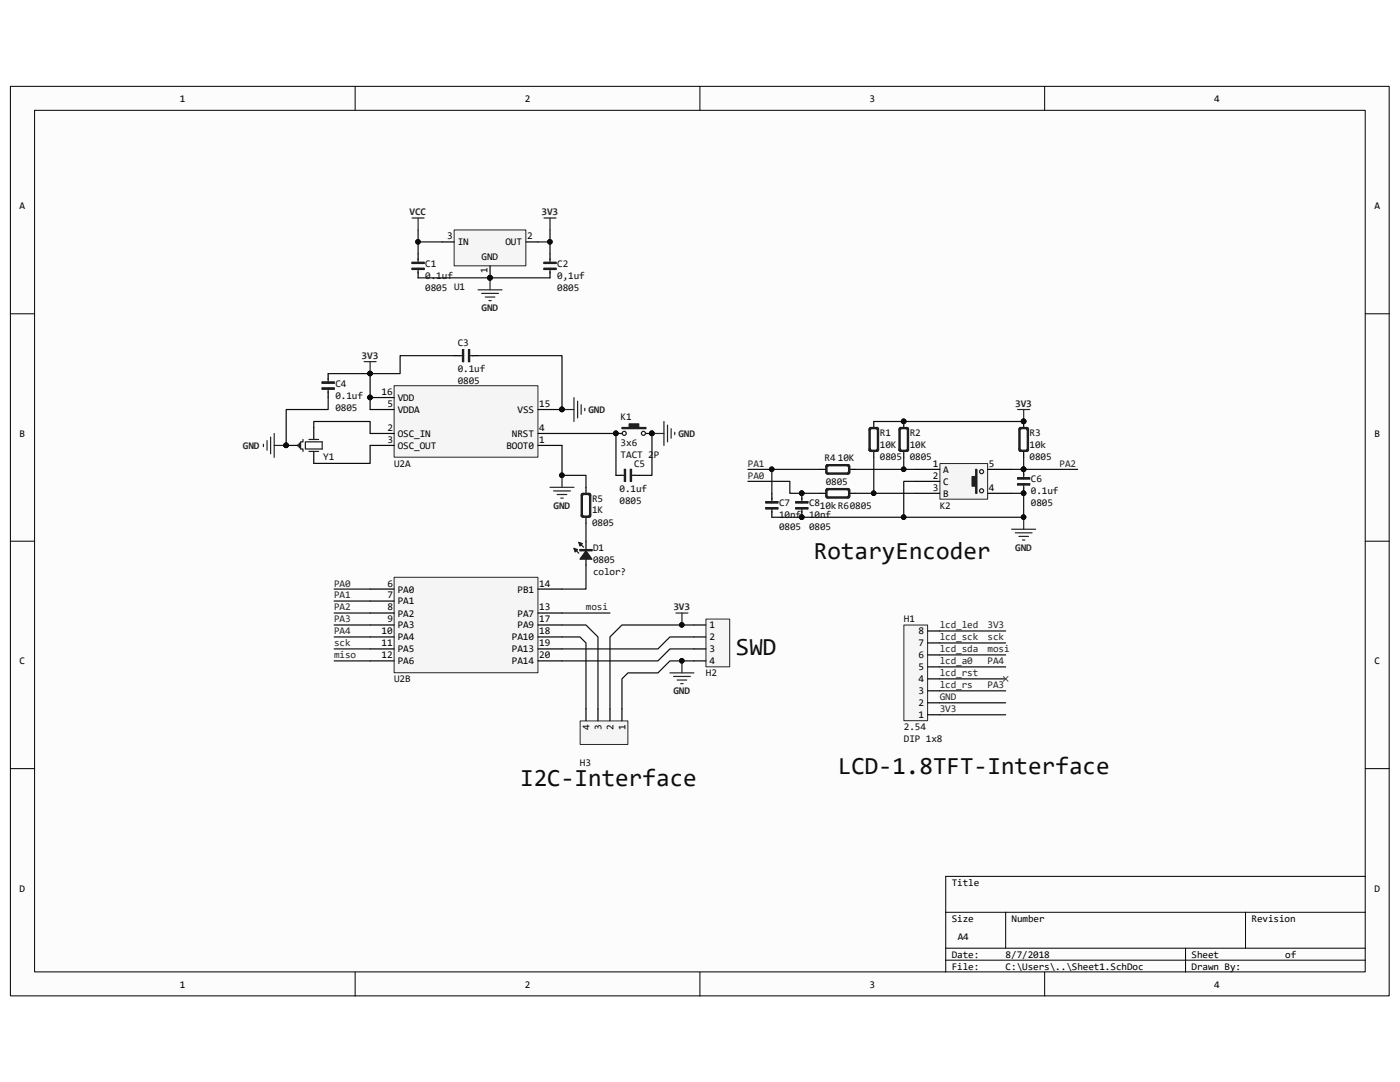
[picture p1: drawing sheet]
<svg xmlns="http://www.w3.org/2000/svg" width="279mm" height="216mm" viewBox="0 0 279 216" stroke-linecap="round" stroke-linejoin="round" font-family="sans-serif">
<path d="M2.1 17.3h275.1v181.4h-275.1z" fill="#fcfcfc"/>
<path d="M2.1 17.2h275.1v181.5h-275.1z" fill="none" stroke="#000" stroke-width=".2"/>
<path d="M6.9 22.1h265.6v171.8h-265.6z" fill="#fcfcfc"/>
<g fill="none" stroke="#000" stroke-width=".2">
<path d="M70.9 17.2v4.8M139.7 17.2v4.8M208.5 17.2v4.8M6.9 22h265.6v171.9h-265.6zM2.1 62.6h4.8M272.5 62.6h4.8M2.1 108h4.8M272.5 108h4.8M2.1 153.4h4.8M272.5 153.4h4.8M272.5 174.9h-83.8v19.1M70.9 194v4.8"/>
<path d="M139.7 194v4.8M188.7 182h83.8M188.7 189.2h83.8M188.7 191.6h83.8M200.7 182v7.2M208.5 194v4.8M236.6 189.2v4.8M248.6 182v7.2"/>
</g>
<path d="M78.7 77h28.7v14.2h-28.7z" fill="#f5f5f5"/>
<path d="M78.7 77h28.7v14.2h-28.7z" fill="none" stroke="#262626" stroke-width=".2"/>
<path d="M73.9 79.3h4.8M73.9 88.9h4.8M73.9 86.5h4.8M73.9 81.7h4.8M107.4 88.9h4.8M107.4 86.5h4.8M107.4 81.7h4.8" fill="none" stroke="#000" stroke-width=".24"/>
<g fill="#0e0e0e" stroke="#0e0e0e" stroke-width=".2">
<circle cx="112.1" cy="81.7" r=".45"/>
<circle cx="73.8" cy="79.3" r=".45"/>
</g>
<path d="M78.7 115.2h28.7v19h-28.7z" fill="#f5f5f5"/>
<path d="M78.7 115.2h28.7v19h-28.7z" fill="none" stroke="#262626" stroke-width=".2"/>
<g fill="none" stroke="#000" stroke-width=".24">
<path d="M57.1 88.9h2.4M62.6 85.3v2.4M62.6 90.1v2.4M163.6 93.7h1.2M163.6 98.4h1.2M169.6 93.7h1.2M169.6 98.4h1.2M174.4 84.1v1.2M174.4 90.1v1.2M180.4 84.1v1.2M180.4 90.1v1.2M204.3 84.1v1.2"/>
<path d="M204.3 90.1v1.2M73.9 117.5h4.8M73.9 119.9h4.8M107.4 117.5h4.8M73.9 122.3h4.8M73.9 124.7h4.8M73.9 127.1h4.8M73.9 129.5h4.8M73.9 131.9h4.8M107.4 122.3h4.8M107.4 124.7h4.8M107.4 127.1h4.8"/>
<path d="M107.4 129.5h4.8M107.4 131.9h4.8"/>
</g>
<g fill="none" stroke="#1c1c1c" stroke-width=".24">
<path d="M59.5 88.6v.5M59.7 88.4v1M60.5 87.7v.5h-.5v1.4h.5v.5M60.9 88.2h3.4v1.4h-3.4zM61.7 90.1h1.9M61.7 87.7h1.9M164.8 92.9l.2-.2h4.4l.2 .2v1.5l-.2 .2h-4.4l-.2-.2zM164.8 97.7l.2-.2h4.4l.2 .2v1.5l-.2 .2h-4.4l-.2-.2zM164.8 94.1l.5 .5M164.8 98.9l.5 .5M164.9 92.8h4.6v1.7h-4.6zM164.9 97.6h4.6v1.7h-4.6z"/>
<path d="M165 93.2l.3-.3h3.8l.3 .3v.9l-.3 .3h-3.8l-.3-.3zM165 98l.3-.3h3.8l.3 .3v.9l-.3 .3h-3.8l-.3-.3zM165.3 92.7l-.5 .5M165.3 97.5l-.5 .5M169.1 92.7l.5 .5M169.1 97.5l.5 .5M169.6 94.1l-.5 .5M169.6 98.9l-.5 .5M173.4 89.6l.5 .5M173.4 85.5l.3-.2h1.4l.2 .2v4.3l-.2 .3h-1.4l-.3-.3zM173.5 85.4h1.7v4.6h-1.7zM173.9 85.5h1l.2 .3v3.8l-.2 .2h-1l-.2-.2v-3.8z"/>
<path d="M173.9 85.3l-.5 .5M174.9 85.3l.4 .5M175.3 89.6l-.4 .5M179.4 85.5l.2-.2h1.5l.2 .2v4.3l-.2 .3h-1.5l-.2-.3zM179.4 89.6l.5 .5M179.5 85.4h1.7v4.6h-1.7zM179.9 85.5h.9l.3 .3v3.8l-.3 .2h-.9l-.3-.2v-3.8zM179.9 85.3l-.5 .5M180.8 85.3l.5 .5M181.3 89.6l-.5 .5M203.3 85.5l.3-.2h1.4l.3 .2v4.3l-.3 .3h-1.4l-.3-.3zM203.3 89.6l.5 .5"/>
<path d="M203.5 85.4h1.6v4.6h-1.6zM203.8 85.5h1l.2 .3v3.8l-.2 .2h-1l-.2-.2v-3.8zM203.8 85.3l-.5 .5M204.8 85.3l.5 .5M205.3 89.6l-.5 .5"/>
</g>
<g fill="#0e0e0e" stroke="#0e0e0e" stroke-width=".2">
<circle cx="57.1" cy="88.9" r=".45"/>
<circle cx="204.3" cy="84.1" r=".45"/>
<circle cx="180.3" cy="84.1" r=".45"/>
</g>
<path d="M62.6 85.3v-1.2h11.3v2.4M73.9 88.9v3.6h-11.3" fill="none" stroke="#0e0e0e" stroke-width=".24"/>
<path d="M52.6 88.6v.5M53.3 87.9v1.9M54 87.2v3.4M54.7 86.5v4.8M54.7 88.9h2.4" fill="none" stroke="#262626" stroke-width=".24"/>
<path d="M187.6 92.5h9.5v7.1h-9.5z" fill="#f5f5f5"/>
<path d="M187.6 92.5h9.5v7.1h-9.5z" fill="none" stroke="#262626" stroke-width=".2"/>
<path d="M182.8 93.7h4.7M182.8 96h4.7M182.8 98.4h4.7M197.1 93.7h4.8" fill="none" stroke="#000" stroke-width=".24"/>
<path d="M194.7 93.7h.3v4.7h-.3v-1.4h-.7v-1.9h.7z" fill-rule="evenodd" fill="#1c1c1c"/>
<g fill="none" stroke="#1c1c1c" stroke-width=".24">
<path d="M194.7 93.7h.3v4.7h-.3v-1.4h-.7v-1.9h.7z"/>
<circle cx="195.9" cy="94.1" r=".41"/>
<circle cx="195.9" cy="97.9" r=".41"/>
</g>
<path d="M197.1 98.4h4.8" fill="none" stroke="#000" stroke-width=".24"/>
<path d="M90.7 45.9h14.2v7.1h-14.2z" fill="#f5f5f5"/>
<path d="M90.6 45.9h14.3v7.1h-14.3z" fill="none" stroke="#262626" stroke-width=".2"/>
<g fill="none" stroke="#000" stroke-width=".24">
<path d="M83.4 50.7v1.2M83.4 54.2v1.2M88.2 48.3h2.4M97.8 53.1v2.3M105 48.3h2.4M109.8 50.7v1.2M109.8 54.2v1.2M65.5 74.6v1.1M65.5 78.1v1.2M90.6 71h1.2M94.2 71h1.2M122.9 94.9h1.2"/>
<path d="M122.9 86.5h1.2M126.5 94.9h1.2M128.9 86.5h1.2M154 98.4v1.2M160 98.4v1.2M204.3 93.7v1.2M204.3 97.2v1.2M154 102v1.2M160 102v1.2"/>
</g>
<g fill="#0e0e0e" stroke="#0e0e0e" stroke-width=".2">
<circle cx="97.8" cy="55.4" r=".45"/>
<circle cx="204.3" cy="98.4" r=".45"/>
<circle cx="204.3" cy="93.6" r=".45"/>
<circle cx="160" cy="103.2" r=".45"/>
<circle cx="160" cy="98.4" r=".45"/>
<circle cx="204.3" cy="103.2" r=".45"/>
<circle cx="204.3" cy="84.1" r=".45"/>
<circle cx="180.3" cy="84.1" r=".45"/>
<circle cx="180.3" cy="93.6" r=".45"/>
<circle cx="174.4" cy="98.4" r=".45"/>
<circle cx="180.3" cy="103.2" r=".45"/>
<circle cx="154" cy="93.6" r=".45"/>
<circle cx="109.7" cy="48.3" r=".45"/>
<circle cx="83.4" cy="48.3" r=".45"/>
<circle cx="73.8" cy="74.5" r=".45"/>
<circle cx="112.1" cy="81.7" r=".45"/>
<circle cx="73.8" cy="79.3" r=".45"/>
<circle cx="57.1" cy="88.9" r=".45"/>
<circle cx="112.1" cy="94.8" r=".45"/>
<circle cx="122.9" cy="86.5" r=".45"/>
<circle cx="130.1" cy="86.5" r=".45"/>
</g>
<g fill="none" stroke="#1c1c1c" stroke-width=".24">
<path d="M82.2 52.3h2.4v.3h-2.4zM82.2 53.5h2.4v.3h-2.4zM83.4 51.6v1M83.4 53.5v1M108.6 52.3h2.4v.3h-2.4zM108.6 53.5h2.4v.3h-2.4zM109.8 51.6v1M109.8 53.5v1M64.3 77.4h2.4v.3h-2.4zM64.3 76.2h2.4v.3h-2.4zM65.5 75.5v1M65.5 77.4v1"/>
<path d="M91.6 71h.9M92.3 69.8h.2v2.4h-.2zM93.5 69.8h.2v2.4h-.2zM93.5 71h1M123.9 94.9h.9M124.6 93.7h.2v2.3h-.2zM125.8 93.7h.2v2.3h-.2zM125.8 94.9h1M154 99.4v.9M160 99.4v.9M203.1 95.3h2.4v.3h-2.4zM203.1 96.5h2.4v.3h-2.4z"/>
<path d="M204.3 94.6v1M204.3 96.5v1M152.8 100.1h2.4v.2h-2.4zM152.8 101.3h2.4v.2h-2.4zM154 101.3v1M158.8 100.1h2.4v.2h-2.4zM158.8 101.3h2.4v.2h-2.4zM160 101.3v1"/>
</g>
<g fill="none" stroke="#1c1c1c" stroke-width=".2">
<path d="M82.3 53.6h2.3v.2h-2.3zM82.3 52.4h2.3v.1h-2.3zM82.3 53.7h2.3M82.3 52.5h2.3M108.6 53.6h2.4v.2h-2.4zM108.6 52.4h2.4v.1h-2.4zM108.6 53.7h2.4M108.6 52.5h2.4M64.3 76.2h2.4v.3h-2.4zM64.3 77.4h2.4v.2h-2.4zM64.3 76.4h2.4M64.3 77.6h2.4"/>
<path d="M92.3 69.8h.2v2.3h-.2zM92.4 69.8v2.3M93.5 69.8h.2v2.3h-.2zM93.6 69.8v2.3M124.6 93.7h.2v2.3h-.2zM124.7 93.7v2.3M125.8 93.7h.2v2.3h-.2zM125.9 93.7v2.3M203.1 96.6h2.3v.1h-2.3zM203.1 95.3h2.3v.2h-2.3zM203.2 96.7h2.2M203.2 95.5h2.2"/>
<path d="M152.9 101.3h2.3v.2h-2.3zM152.9 100.1h2.3v.2h-2.3zM152.9 101.4h2.3M152.9 100.2h2.3M158.8 101.3h2.4v.2h-2.4zM158.8 100.1h2.4v.2h-2.4zM158.9 101.4h2.3M158.9 100.2h2.3"/>
</g>
<g fill="none" stroke="#0e0e0e" stroke-width=".24">
<path d="M83.4 55.4h26.4M83.4 45.9v2.4M88.2 48.3h-4.8v2.4M109.8 45.9v2.4h-2.4M109.8 48.3v2.4M65.5 79.3v2.4h-8.4v7.2M65.5 74.6h8.4M90.6 71h-10.7v3.6h-6v7.1M95.4 71h16.8v10.7M149.3 96h8.3v2.4h6M149.3 93.7h4.7M163.6 93.7h-9.6v4.7"/>
<path d="M170.8 93.7h9.6M170.8 98.4h3.6M174.4 84.1h29.9M174.4 91.3v7.1h8.4M180.4 91.3v2.4h2.4M182.8 96h-2.4v7.2h23.9v-4.8h-2.4M204.3 91.3v2.4h-2.4M204.3 93.7h10.8M154 103.2h26.4"/>
</g>
<g fill="none" stroke="#262626" stroke-width=".24">
<path d="M82.2 43.5h2.4M83.4 43.5v2.4M95.4 57.8h4.8M96.1 58.5h3.4M96.8 59.3h2M97.6 60h.4M97.8 55.4v2.4M108.6 43.5h2.4M109.8 43.5v2.4M72.7 72.2h2.4M73.9 72.2v2.4M114.6 79.3v4.8"/>
<path d="M109.8 97.2h4.8M110.5 98h3.3M111.2 98.7h1.9M111.9 99.4h.5M112.2 81.7h2.4M112.2 94.9v2.3M115.3 80v3.4M116 80.8v1.9M116.7 81.5v.5M203.1 81.7h2.4M204.3 81.7v2.4M201.9 105.6h4.8"/>
<path d="M202.6 106.3h3.4M203.3 107h2M204.1 107.8h.4M204.3 103.2v2.4"/>
</g>
<path d="M124.1 85.3h1.5v-.7h1.9v.7h1.4v.2h-4.8z" fill-rule="evenodd" fill="#1c1c1c"/>
<g fill="none" stroke="#1c1c1c" stroke-width=".24">
<path d="M124.1 85.3h1.5v-.7h1.9v.7h1.4v.2h-4.8z"/>
<circle cx="124.6" cy="86.5" r=".41"/>
<circle cx="128.4" cy="86.5" r=".41"/>
</g>
<g fill="#0e0e0e" stroke="#0e0e0e" stroke-width=".2">
<circle cx="122.9" cy="86.5" r=".45"/>
<circle cx="130.1" cy="86.5" r=".45"/>
</g>
<path d="M112.2 86.5h10.7v8.4M130.1 86.5v8.4h-2.4" fill="none" stroke="#0e0e0e" stroke-width=".24"/>
<path d="M130.1 86.5h2.4M132.5 84.1v4.8M133.2 84.8v3.4M133.9 85.5v2M134.7 86.3v.4" fill="none" stroke="#262626" stroke-width=".24"/>
<path d="M140.9 123.6h4.7v9.5h-4.7z" fill="#f5f5f5"/>
<path d="M140.9 123.5h4.7v9.6h-4.7z" fill="none" stroke="#262626" stroke-width=".2"/>
<path d="M138.5 124.7h2.4M138.5 127.1h2.4M138.5 129.5h2.4M138.5 131.9h2.4" fill="none" stroke="#000" stroke-width=".24"/>
<path d="M66.7 117.5h7.2M66.7 119.9h7.2M66.7 127.1h7.2M138.5 127.1h-4.8l-2.4 2.4h-19.1M138.5 129.5h-4.8l-2.4 2.4h-19.1" fill="none" stroke="#0e0e0e" stroke-width=".24"/>
<path d="M133.7 134.3h4.8M134.4 135h3.4M134.9 122.3h2.4M135.1 135.7h1.9M135.9 136.4h.4M136.1 122.3v2.4M136.1 131.9v2.4" fill="none" stroke="#262626" stroke-width=".24"/>
<g fill="#0e0e0e" stroke="#0e0e0e" stroke-width=".2">
<circle cx="136.1" cy="131.9" r=".45"/>
<circle cx="136.1" cy="124.7" r=".45"/>
</g>
<path d="M180.4 124.8h4.7v19h-4.7z" fill="#f5f5f5"/>
<path d="M180.4 124.7h4.7v19.1h-4.7z" fill="none" stroke="#262626" stroke-width=".2"/>
<path d="M116.9 108v1.9M116.9 111.6v1.2M185.2 137.8h2.3M185.2 135.5h2.3M185.2 133.1h2.3M185.2 130.7h2.3M185.2 128.3h2.3M185.2 125.9h2.3M185.2 142.6h2.3M185.2 140.2h2.3" fill="none" stroke="#000" stroke-width=".24"/>
<g fill="none" stroke="#0e0e0e" stroke-width=".24">
<path d="M66.7 122.3h7.2M66.7 131.9h7.2M66.7 129.5h7.2M66.7 124.7h7.2M112.2 122.3h9.5M187.5 125.9h13.2M187.5 128.3h13.2M187.5 130.7h13.2M187.5 133.1h13.2M187.5 135.5h13.2M187.5 137.8h13.2M187.5 140.2h13.2"/>
<path d="M187.5 142.6h13.2"/>
</g>
<path d="M200.2 135l1 .9M201.2 135l-1 .9" fill="none" stroke="#4c4c4c" stroke-width=".2"/>
<path d="M116.9 109.9l1.2 1.7h-2.4z" fill="#1c1c1c"/>
<path d="M114.6 109.4l.9 1M115.5 108.2l1 1M116.9 109.9l1.2 1.7h-2.4z" fill="none" stroke="#1c1c1c" stroke-width=".24"/>
<path d="M115.5 108.2l.7 .3-.5 .4z" fill="#1c1c1c"/>
<path d="M115.5 108.2l.7 .3-.5 .4z" fill="none" stroke="#1c1c1c" stroke-width=".24"/>
<path d="M114.6 109.4l.7 .3-.5 .4z" fill="#1c1c1c"/>
<path d="M116 98.7l.2-.3h1.5l.2 .3v4.3l-.2 .2h-1.5l-.2-.2zM116.1 98.6h1.7v4.5h-1.7zM116.5 98.7h.9l.3 .2v3.8l-.3 .3h-.9l-.3-.3v-3.8zM116.5 98.4l-.5 .5M117.4 98.4l.5 .5M114.6 109.4l.7 .3-.5 .4zM115.7 109.7h2.4v.2h-2.4zM116 102.7l.5 .5M117.9 102.7l-.5 .5" fill="none" stroke="#1c1c1c" stroke-width=".24"/>
<path d="M115.8 109.7h2.3v.2h-2.3zM115.8 109.8h2.3" fill="none" stroke="#1c1c1c" stroke-width=".2"/>
<path d="M112.2 88.9v6h4.7v2.3M116.9 112.8v4.7h-4.7M116.9 104.4v3.6" fill="none" stroke="#0e0e0e" stroke-width=".24"/>
<path d="M116.9 97.2v1.2M116.9 103.2v1.2" fill="none" stroke="#000" stroke-width=".24"/>
<circle cx="112.1" cy="94.8" r=".45" fill="#0e0e0e" stroke="#0e0e0e" stroke-width=".2"/>
<path d="M115.8 143.9h9.5v4.6h-9.5z" fill="#f5f5f5"/>
<path d="M115.8 143.8h9.5v4.7h-9.5z" fill="none" stroke="#262626" stroke-width=".2"/>
<path d="M116.9 141.4v2.4M119.3 141.4v2.4M121.7 141.4v2.4M124.1 141.4v2.4" fill="none" stroke="#000" stroke-width=".24"/>
<path d="M112.2 127.1h3.5l1.2 1.2v13.1M112.2 124.7h4.7l2.4 2.4v14.3M138.5 124.7h-14.4l-2.4 2.4v14.3M138.5 131.9h-4.8l-2.4 2.4h-6l-1.2 1.2v5.9" fill="none" stroke="#0e0e0e" stroke-width=".24"/>
<g fill="#0e0e0e" stroke="#0e0e0e" stroke-width=".2">
<circle cx="136.1" cy="124.7" r=".45"/>
<circle cx="136.1" cy="131.9" r=".45"/>
</g>
<g font-size="4.9" fill="#0e0e0e">
<text x="162.4" y="111.5">RotaryEncoder</text>
<text x="146.9" y="130.6">SWD</text>
<text x="167.2" y="154.5">LCD-1.8TFT-Interface</text>
<text x="103.8" y="156.9">I2C-Interface</text>
</g>
<g font-size="2">
<text x="35.9" y="20.3">1</text>
<text x="104.7" y="20.3">2</text>
<text x="173.5" y="20.3">3</text>
<text x="242.3" y="20.3">4</text>
<text x="3.9" y="41.8">A</text>
<text x="274.3" y="41.8">A</text>
<text x="89.2" y="47.8">3</text>
<text x="105.2" y="47.8">2</text>
<text x="91.4" y="49">IN</text>
<text x="96.1" y="51.8">GND</text>
<text x="100.9" y="49">OUT</text>
<text x="97.3" y="54.4" transform="rotate(-90 97.3 54.4)">1</text>
<text x="76.2" y="78.8">16</text>
<text x="77.3" y="81.2">5</text>
<text x="79.4" y="82.4">VDDA</text>
<text x="79.4" y="80">VDD</text>
<text x="103.3" y="82.4">VSS</text>
<text x="107.6" y="81.2">15</text>
<text x="3.9" y="87.2">B</text>
<text x="77.3" y="86">2</text>
<text x="77.3" y="88.3">3</text>
<text x="79.4" y="87.2">OSC_IN</text>
<text x="79.4" y="89.6">OSC_OUT</text>
<text x="101" y="89.6">BOOT0</text>
<text x="102.2" y="87.2">NRST</text>
<text x="107.6" y="88.3">1</text>
<text x="107.6" y="86">4</text>
<text x="274.3" y="87.2">B</text>
<text x="186.2" y="93.1">1</text>
<text x="186.2" y="95.5">2</text>
<text x="188.3" y="94.4">A</text>
<text x="197.4" y="93.1">5</text>
<text x="186.2" y="97.9">3</text>
<text x="188.3" y="96.7">C</text>
<text x="188.3" y="99.1">B</text>
<text x="197.4" y="97.9">4</text>
<text x="77.3" y="117.1">6</text>
<text x="77.3" y="119.4">7</text>
<text x="79.4" y="118.2">PA0</text>
<text x="103.3" y="118.2">PB1</text>
<text x="107.6" y="117.1">14</text>
<text x="77.3" y="121.8">8</text>
<text x="77.3" y="124.2">9</text>
<text x="79.4" y="120.6">PA1</text>
<text x="79.4" y="123">PA2</text>
<text x="79.4" y="125.4">PA3</text>
<text x="103.3" y="123">PA7</text>
<text x="103.3" y="125.4">PA9</text>
<text x="107.6" y="121.8">13</text>
<text x="107.6" y="124.2">17</text>
<text x="141.6" y="125.4">1</text>
<text x="76.2" y="126.6">10</text>
<text x="76.2" y="129">11</text>
<text x="76.2" y="131.4">12</text>
<text x="79.4" y="127.8">PA4</text>
<text x="79.4" y="130.2">PA5</text>
<text x="102.2" y="127.8">PA10</text>
<text x="102.2" y="130.2">PA13</text>
<text x="107.6" y="126.6">18</text>
<text x="107.6" y="129">19</text>
<text x="107.6" y="131.4">20</text>
<text x="141.6" y="127.8">2</text>
<text x="141.6" y="130.2">3</text>
<text x="183.3" y="131.4">6</text>
<text x="183.3" y="129">7</text>
<text x="183.3" y="126.6">8</text>
<text x="3.9" y="132.5">C</text>
<text x="79.4" y="132.5">PA6</text>
<text x="102.2" y="132.5">PA14</text>
<text x="141.6" y="132.5">4</text>
<text x="183.3" y="136.1">4</text>
<text x="183.3" y="133.8">5</text>
<text x="274.3" y="132.5">C</text>
<text x="183.3" y="143.3">1</text>
<text x="183.3" y="140.9">2</text>
<text x="183.3" y="138.5">3</text>
<text x="117.6" y="145.7" transform="rotate(-90 117.6 145.7)">4</text>
<text x="120" y="145.7" transform="rotate(-90 120 145.7)">3</text>
<text x="122.4" y="145.7" transform="rotate(-90 122.4 145.7)">2</text>
<text x="124.8" y="145.7" transform="rotate(-90 124.8 145.7)">1</text>
<text x="3.9" y="177.9">D</text>
<text x="189.9" y="176.7">Title</text>
<text x="274.3" y="177.9">D</text>
<text x="189.9" y="183.9">Size</text>
<text x="201.9" y="183.9">Number</text>
<text x="249.8" y="183.9">Revision</text>
<text x="189.9" y="191.1">Date:</text>
<text x="191.1" y="187.5">A4</text>
<text x="200.7" y="191.1">8/7/2018</text>
<text x="237.8" y="191.1">Sheet</text>
<text x="256.5" y="191.1">of</text>
<text x="35.9" y="197.1">1</text>
<text x="104.7" y="197.1">2</text>
<text x="173.5" y="197.1">3</text>
<text x="189.9" y="193.5">File:</text>
<text x="200.7" y="193.5">C:\Users\..\Sheet1.SchDoc</text>
<text x="237.8" y="193.5">Drawn By:</text>
<text x="242.3" y="197.1">4</text>
</g>
<g font-size="2" fill="#262626">
<text x="81.7" y="43">VCC</text>
<text x="108.1" y="43">3V3</text>
<text x="96.1" y="62.1">GND</text>
<text x="72.2" y="71.7">3V3</text>
<text x="117.4" y="82.4">GND</text>
<text x="202.6" y="81.2">3V3</text>
<text x="48.5" y="89.6">GND</text>
<text x="135.4" y="87.2">GND</text>
<text x="149.3" y="95.5">PA0</text>
<text x="149.3" y="93.1">PA1</text>
<text x="211.5" y="93.1">PA2</text>
<text x="110.5" y="101.5">GND</text>
<text x="202.6" y="109.9">GND</text>
<text x="66.7" y="117.1">PA0</text>
<text x="66.7" y="119.4">PA1</text>
<text x="66.7" y="121.8">PA2</text>
<text x="66.7" y="124.2">PA3</text>
<text x="116.9" y="121.8">mosi</text>
<text x="134.4" y="121.8">3V3</text>
<text x="187.5" y="125.4">lcd_led</text>
<text x="197.1" y="125.4">3V3</text>
<text x="66.7" y="126.6">PA4</text>
<text x="66.7" y="131.4">miso</text>
<text x="66.7" y="129">sck</text>
<text x="187.5" y="127.8">lcd_sck</text>
<text x="187.5" y="130.2">lcd_sda</text>
<text x="197.1" y="130.2">mosi</text>
<text x="197.1" y="127.8">sck</text>
<text x="187.5" y="132.5">lcd_a0</text>
<text x="187.5" y="135">lcd_rst</text>
<text x="187.5" y="137.3">lcd_rs</text>
<text x="197.1" y="132.5">PA4</text>
<text x="197.1" y="137.3">PA3</text>
<text x="134.4" y="138.5">GND</text>
<text x="187.5" y="139.7">GND</text>
<text x="187.5" y="142.1">3V3</text>
</g>
<g font-size="2" fill="#0e0e0e">
<text x="84.9" y="53.3">C1</text>
<text x="111.2" y="53.3">C2</text>
<text x="84.9" y="55.7">0.1uf</text>
<text x="84.9" y="58">0805 U1</text>
<text x="111.2" y="55.7">0,1uf</text>
<text x="111.2" y="58">0805</text>
<text x="91.4" y="69">C3</text>
<text x="66.9" y="77.1">C4</text>
<text x="91.4" y="74.3">0.1uf</text>
<text x="91.4" y="76.7">0805</text>
<text x="66.9" y="79.5">0.1uf</text>
<text x="66.9" y="81.9">0805</text>
<text x="123.9" y="83.8">K1</text>
<text x="123.9" y="89.1">3x6</text>
<text x="175.6" y="89.3">10K</text>
<text x="175.6" y="87">R1</text>
<text x="181.6" y="89.3">10K</text>
<text x="181.6" y="87">R2</text>
<text x="205.5" y="89.3">10k</text>
<text x="205.5" y="87">R3</text>
<text x="64.5" y="91.7">Y1</text>
<text x="78.7" y="93.1">U2A</text>
<text x="123.9" y="91.5">TACT 2P</text>
<text x="126.5" y="93.1">C5</text>
<text x="164.5" y="91.9">R4</text>
<text x="167.2" y="91.9">10K</text>
<text x="175.6" y="91.7">0805</text>
<text x="181.6" y="91.7">0805</text>
<text x="205.5" y="91.7">0805</text>
<text x="118.2" y="100.1">R5</text>
<text x="123.7" y="98.2">0.1uf</text>
<text x="123.7" y="100.5">0805</text>
<text x="155.5" y="101">C7</text>
<text x="161.5" y="101">C810kR60805</text>
<text x="164.8" y="96.7">0805</text>
<text x="187.5" y="101.5">K2</text>
<text x="205.7" y="98.6">0.1uf</text>
<text x="205.7" y="101">0805</text>
<text x="205.7" y="96.3">C6</text>
<text x="118.2" y="102.4">1K</text>
<text x="118.2" y="104.9">0805</text>
<text x="155.5" y="103.4">10nf</text>
<text x="155.5" y="105.8">0805</text>
<text x="161.5" y="103.4">10nf</text>
<text x="161.5" y="105.8">0805</text>
<text x="118.4" y="112.3">0805</text>
<text x="118.4" y="109.9">D1</text>
<text x="118.4" y="114.6">color?</text>
<text x="180.4" y="124.2">H1</text>
<text x="78.7" y="136.1">U2B</text>
<text x="140.9" y="135">H2</text>
<text x="180.4" y="145.7">2.54</text>
<text x="180.4" y="148.1">DIP 1x8</text>
<text x="115.7" y="152.9">H3</text>
</g>
</svg>
